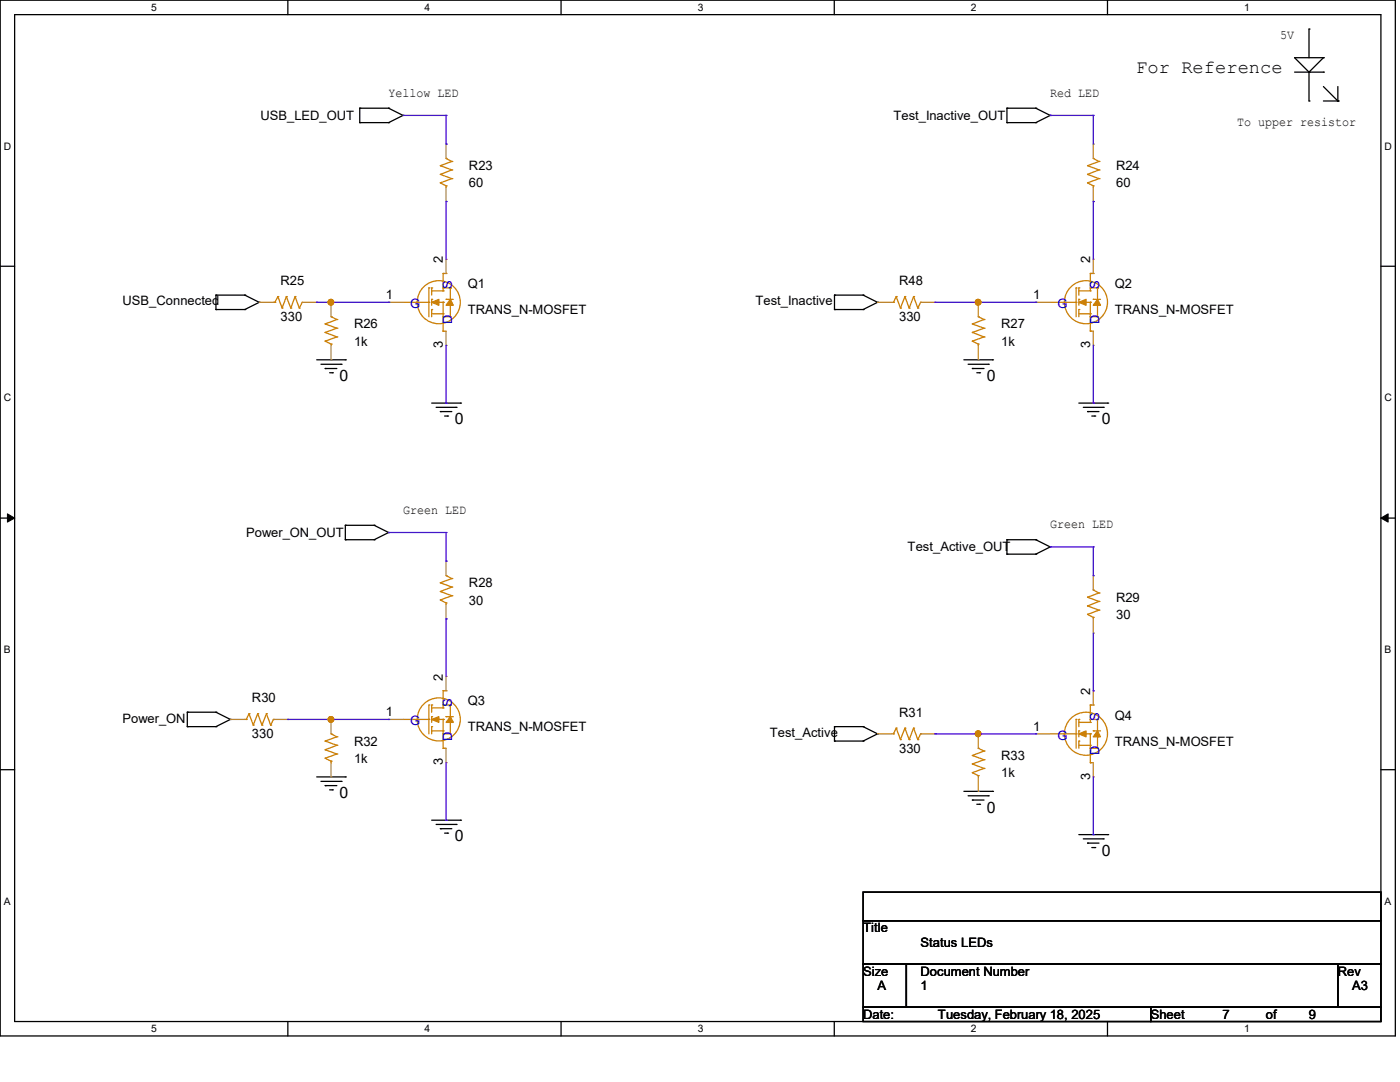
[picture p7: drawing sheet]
<svg xmlns="http://www.w3.org/2000/svg" width="279mm" height="216mm" viewBox="0 0 279 216" stroke-linecap="round" stroke-linejoin="round" font-family="sans-serif">
<path d="M0 0h278.5v206.7h-278.5zM2.9 2.9h272.7v200.9h-272.7z" fill="none" stroke="#000" stroke-width=".25"/>
<g fill="#fff">
<path d="M30.2 .3h1.1v2.3h-1.1z"/>
<path d="M30.2 204.1h1.1v2.3h-1.1z"/>
</g>
<path d="M57.4 0v2.9M57.4 203.8v2.9" fill="none" stroke="#000" stroke-width=".25"/>
<g fill="#fff">
<path d="M84.7 .3h1.1v2.3h-1.1z"/>
<path d="M84.7 204.1h1.1v2.3h-1.1z"/>
</g>
<path d="M112 0v2.9M112 203.8v2.9" fill="none" stroke="#000" stroke-width=".25"/>
<g fill="#fff">
<path d="M139.2 .3h1.1v2.3h-1.1z"/>
<path d="M139.2 204.1h1.1v2.3h-1.1z"/>
</g>
<path d="M166.5 0v2.9M166.5 203.8v2.9" fill="none" stroke="#000" stroke-width=".25"/>
<g fill="#fff">
<path d="M193.8 .3h1.1v2.3h-1.1z"/>
<path d="M193.8 204.1h1.1v2.3h-1.1z"/>
</g>
<path d="M221 0v2.9M221 203.8v2.9" fill="none" stroke="#000" stroke-width=".25"/>
<g fill="#fff">
<path d="M248.3 .3h1.1v2.3h-1.1z"/>
<path d="M248.3 204.1h1.1v2.3h-1.1z"/>
<path d="M.8 28h1.4v2.3h-1.4z"/>
<path d="M276.3 28h1.4v2.3h-1.4z"/>
<path d="M.8 78.2h1.4v2.3h-1.4z"/>
<path d="M276.3 78.2h1.4v2.3h-1.4z"/>
</g>
<path d="M0 53.1h2.9M275.6 53.1h2.9" fill="none" stroke="#000" stroke-width=".25"/>
<g fill="#fff">
<path d="M.8 128.5h1.3v2.2h-1.3z"/>
<path d="M276.3 128.5h1.3v2.2h-1.3z"/>
</g>
<path d="M0 103.4h2.9M275.6 103.4h2.9" fill="none" stroke="#000" stroke-width=".25"/>
<path d="M1.5 102.5l1.4 .9-1.4 .8zM275.6 103.4l1.4-.9v1.7z" fill="#000" stroke="#000" stroke-width=".2"/>
<g fill="#fff">
<path d="M.8 178.7h1.3v2.2h-1.3z"/>
<path d="M276.3 178.7h1.3v2.2h-1.3z"/>
</g>
<g fill="none" stroke="#000" stroke-width=".25">
<path d="M258.4 14.4h5.7M261.2 5.8h.1M261.2 14.4h.1M261.2 5.8v5.7M261.2 14.4v5.8M264.1 11.5h.1M264.1 14.4h.1M264.1 11.5h-5.7l2.8 2.9M264.1 17.3l2.9 2.9M264.1 11.5l-2.9 2.9M267 17.3v2.9M71.8 24.5h.1"/>
<path d="M71.8 21.6h.1M71.8 21.6h5.8M71.8 24.5h5.8M71.8 21.6v2.9M77.6 21.6h.1M77.6 24.5h.1M77.6 21.6l2.8 1.4M80.4 23h.1M80.4 23l-2.8 1.5M201 24.5h.1M201 21.6h.1M201 21.6h5.7"/>
<path d="M201 24.5h5.7M201 21.6v2.9M206.7 21.6h.1M206.7 24.5h.1M206.7 21.6l2.9 1.4M209.6 23h.1M209.6 23l-2.9 1.5M261.2 20.2h.1M264.1 20.2h2.9M267 20.2h.1M43.1 58.9h.1M43.1 58.9v2.9"/>
<path d="M43.1 58.9h5.8M48.9 58.9h.1M48.9 58.9l2.8 1.4M166.5 58.9h.1M166.5 58.9h5.8M166.5 58.9v2.9M172.3 58.9h.1M172.3 58.9l2.8 1.4M43.1 61.8h.1M43.1 61.8h5.8M48.9 61.8h.1M51.7 60.3h.1"/>
<path d="M51.7 60.3l-2.8 1.5M63.2 71.8h5.7M64.1 72.7h4M64.9 73.5h.1M64.9 73.5h2.3M65.8 74.4h.5M66.3 74.4h.1M68.1 72.7h.1M68.9 71.8h.1M166.5 61.8h.1M166.5 61.8h5.8M172.3 61.8h.1"/>
<path d="M175.1 60.3h.1M175.1 60.3l-2.8 1.5M192.4 71.8h5.7M193.2 72.7h4M194.1 73.5h.1M194.1 73.5h2.3M194.9 74.4h.6M195.5 74.4h.1M197.2 72.7h.1M198.1 71.8h.1M86.1 80.4h5.8M87 81.3h4"/>
<path d="M87.9 82.1h.1M87.9 82.1h2.3M88.7 83h.6M89.3 83h.1M91 81.3h.1M91.9 80.4h.1M215.3 80.4h5.8M216.2 81.3h4M217 82.1h.1M217 82.1h2.3M217.9 83h.6M218.5 83h.1"/>
<path d="M220.2 81.3h.1M221.1 80.4h.1M68.9 107.7h.1M68.9 104.8h.1M68.9 104.8h5.8M68.9 107.7h5.8M68.9 104.8v2.9M74.7 104.8h.1M74.7 107.7h.1M74.7 104.8l2.9 1.5M77.6 106.3h.1M77.6 106.3l-2.9 1.4"/>
<path d="M201 110.6h.1M201 107.7h.1M201 107.7h5.7M201 107.7v2.9M201 110.6h5.7M206.7 107.7h.1M206.7 110.6h.1M206.7 107.7l2.9 1.4M209.6 109.1h.1M209.6 109.1l-2.9 1.5M0 153.6h2.9M37.4 145h.1"/>
<path d="M37.4 142.1h.1M37.4 145h5.7M37.4 142.1v2.9M37.4 142.1h5.7M43.1 145h.1M43.1 142.1h.1M43.1 142.1l2.9 1.5M46 143.6h.1M46 143.6l-2.9 1.4M63.2 155h5.7M64.1 155.9h4M64.9 156.8h.1"/>
<path d="M64.9 156.8h2.3M65.8 157.6h.5M66.3 157.6h.1M68.1 155.9h.1M68.9 155h.1M166.5 147.9h.1M166.5 145h.1M166.5 145v2.9M166.5 145h5.8M166.5 147.9h5.8M172.3 147.9h.1M172.3 145h.1"/>
<path d="M172.3 145l2.8 1.4M175.1 146.4h.1M175.1 146.4l-2.8 1.5M192.4 157.9h5.7M193.2 158.8h4M194.1 159.6h.1M194.1 159.6h2.3M197.2 158.8h.1M198.1 157.9h.1M275.6 153.6h2.9M86.1 163.7h5.8M87 164.5h4"/>
<path d="M87.9 165.4h.1M87.9 165.4h2.3M88.7 166.2h.6M89.3 166.2h.1M91 164.5h.1M91.9 163.7h.1M172.3 178h103.3v5.7h-103.3zM194.9 160.5h.6M195.5 160.5h.1M215.3 166.5h5.8M216.2 167.4h4M217 168.2h.1"/>
<path d="M217 168.2h2.3M217.9 169.1h.6M218.5 169.1h.1M220.2 167.4h.1M221.1 166.5h.1M172.3 183.7h103.3v8.7h-103.3zM172.3 192.4h8.6v8.6h-8.6zM180.9 192.4h86.1v8.6h-86.1zM267 192.4h8.6v8.6h-8.6zM172.3 201h57.4v2.8h-57.4zM229.7 201h45.9v2.8h-45.9z"/>
</g>
<g fill="none" stroke="#cc8006" stroke-width=".25">
<path d="M87.9 36.5h.1M87.9 34.8h.1M87.9 33.1h.1M87.9 36.5l1.1 .6M87.9 34.8l2.3 .8M87.9 33.1l2.3 .8M89 31.6h.1M89 37.1h.1M89 37.1v.3M89 31.6l1.2 .6M90.2 35.6h.1M90.2 33.9h.1"/>
<path d="M90.2 32.2h.1M90.2 35.6l-2.3 .9M90.2 33.9l-2.3 .9M90.2 32.2l-2.3 .9M217 36.5h.1M217 34.8h.1M217 33.1h.1M217 36.5l1.2 .6M217 34.8l2.3 .8M217 33.1l2.3 .8M218.2 31.6h.1M218.2 37.1h.1"/>
<path d="M218.2 37.1v.3M218.2 31.6l1.1 .6M219.3 35.6h.1M219.3 33.9h.1M219.3 32.2h.1M219.3 35.6l-2.3 .9M219.3 33.9l-2.3 .9M219.3 32.2l-2.3 .9M55.5 59.2h.1M55.5 59.2l-.6 1.1M55.5 59.2l.8 2.3M57.1 59.2h.1"/>
<path d="M57.1 59.2l-.8 2.3M57.1 59.2l.9 2.3M58.9 59.2h.1M58.9 59.2l-.9 2.3M58.9 59.2l.8 2.3M85.6 57.4h.1M85.6 57.4v5.8M86.1 59.7h.1M86.1 57.4h.1M86.1 57.4v1.5M86.1 59.7v1.2M86.1 58h2.3"/>
<path d="M88.4 58h.1M88.4 57.4h.1M88.4 54.6h.1M88.4 54.6v3.4M88.4 57.4h1.5M88.4 54.6h.6M89 59.7h.1M89 54.6h.1M89 59.7h1.5M89.9 57.4h.1M89.9 57.4v2.3M178.9 59.2h.1"/>
<path d="M178.9 59.2l-.6 1.1M178.9 59.2l.8 2.3M180.6 59.2h.1M180.6 59.2l-.9 2.3M180.6 59.2l.8 2.3M182.3 59.2h.1M182.3 59.2l-.9 2.3M182.3 59.2l.9 2.3M214.8 57.4h.1M214.8 57.4v5.8M215.3 59.7h.1M215.3 57.4h.1"/>
<path d="M215.3 57.4v1.5M215.3 59.7v1.2M215.3 58h2.3M217.6 58h.1M217.6 57.4h.1M217.6 54.6h.1M217.6 54.6v3.4M217.6 57.4h1.4M217.6 54.6h.6M218.2 59.7h.1M218.2 54.6h.1M218.2 59.7h1.4"/>
<path d="M219 57.4h.1M219 57.4v2.3M54.6 60.3h.3M54.9 60.3h.1M56.3 61.5h.1M58 61.5h.1M59.7 61.5h.1M60.3 60.3h.1M60.3 60.3l-.6 1.2M64.9 68.1h.1M64.9 66.3h.1M64.9 64.6h.1"/>
<path d="M64.9 68.1l1.2 .6M64.9 66.3l2.3 .9M64.9 64.6l2.3 .9M66.1 63.2h.1M66.1 68.7h.1M66.1 68.7v.2M66.1 63.2l1.1 .6M67.2 67.2h.1M67.2 65.5h.1M67.2 63.8h.1M67.2 67.2l-2.3 .9M67.2 65.5l-2.3 .8"/>
<path d="M67.2 63.8l-2.3 .8M80.4 60.3h5.2M83.3 60.3h.1M85.6 60.3h.1M86.1 61.8h.1M86.1 61.8v1.4M86.1 62.6h2.3M87.6 60.3h.8M88.4 60.3h.1M88.4 62.6h.1M88.4 66.1h.1M88.4 63.2h.1"/>
<path d="M88.4 60.3v5.8M88.4 63.2h1.5M88.4 66.1h.6M89.9 63.2h.1M89.9 60.9h.1M89.9 60.9v2.3M178 60.3h.3M178.3 60.3h.1M179.7 61.5h.1M181.4 61.5h.1M183.2 61.5h.1M183.7 60.3h.1"/>
<path d="M183.7 60.3l-.5 1.2M194.1 68.1h.1M194.1 66.3h.1M194.1 64.6h.1M194.1 68.1l1.1 .6M194.1 66.3l2.3 .9M194.1 64.6l2.3 .9M195.2 63.2h.1M195.2 68.7h.1M195.2 68.7v.2M195.2 63.2l1.2 .6M196.4 67.2h.1"/>
<path d="M196.4 65.5h.1M196.4 63.8h.1M196.4 67.2l-2.3 .9M196.4 65.5l-2.3 .8M196.4 63.8l-2.3 .8M209.6 60.3h5.2M212.4 60.3h.1M214.8 60.3h.1M215.3 61.8h.1M215.3 61.8v1.4M215.3 62.6h2.3M216.7 60.3h.9"/>
<path d="M217.6 60.3h.1M217.6 62.6h.1M217.6 66.1h.1M217.6 63.2h.1M217.6 60.3v5.8M217.6 63.2h1.4M217.6 66.1h.6M219 63.2h.1M219 60.9h.1M219 60.9v2.3M87.9 119.7h.1M87.9 118h.1"/>
<path d="M87.9 116.3h.1M87.9 119.7l1.1 .6M87.9 118l2.3 .9M87.9 116.3l2.3 .8M89 114.9h.1M89 114.9l1.2 .5M90.2 118.9h.1M90.2 117.1h.1M90.2 115.4h.1M90.2 118.9l-2.3 .8M90.2 117.1l-2.3 .9M90.2 115.4l-2.3 .9"/>
<path d="M217 119.2h.1M217 119.2l2.3 .8M218.2 117.7h.1M218.2 117.7l1.1 .6M219.3 118.3h.1M219.3 118.3l-2.3 .9M88.4 137.8h.1M88.4 137.8v3.5M88.4 137.8h.6M89 137.8h.1M89 120.3h.1M89 120.3v.3"/>
<path d="M217 122.6h.1M217 120.9h.1M217 122.6l1.2 .6M217 120.9l2.3 .9M218.2 123.2h.1M218.2 123.2v.3M219.3 121.8h.1M219.3 120h.1M219.3 121.8l-2.3 .8M219.3 120l-2.3 .9M48.9 143.6h.2M49.1 143.6h.1"/>
<path d="M49.7 142.4h.1M49.7 142.4l-.6 1.2M49.7 142.4l.8 2.3M50.5 144.7h.1M51.4 142.4h.1M51.4 142.4l-.9 2.3M51.4 142.4l.9 2.3M52.3 144.7h.1M53.2 142.4h.1M53.2 142.4l-.9 2.3M53.2 142.4l.8 2.3M54 144.7h.1"/>
<path d="M54.6 143.6h.1M54.6 143.6l-.6 1.1M64.9 151.3h.1M64.9 149.6h.1M64.9 147.9h.1M64.9 151.3l1.2 .6M64.9 149.6l2.3 .9M64.9 147.9l2.3 .8M66.1 146.4h.1M66.1 151.9h.1M66.1 146.4l1.1 .6M66.1 151.9v.3"/>
<path d="M67.2 150.5h.1M67.2 148.7h.1M67.2 147h.1M67.2 150.5l-2.3 .8M67.2 148.7l-2.3 .9M67.2 147l-2.3 .9M80.4 143.6h5.2M83.3 143.6h.1M85.6 143.6h.1M85.6 140.7h.1M85.6 140.7v5.7M86.1 143h.1"/>
<path d="M86.1 145h.1M86.1 140.7h.1M86.1 145.8h2.3M86.1 140.7v1.4M86.1 143v1.1M86.1 145v1.4M86.1 141.3h2.3M87.6 143.6h.8M88.4 143.6h.1M88.4 145.8h.1M88.4 141.3h.1M88.4 140.7h.1"/>
<path d="M88.4 149.3h.1M88.4 146.4h.1M88.4 146.4h1.5M88.4 149.3h.6M88.4 140.7h1.5M88.4 143.6v5.7M89 143h.1M89 143h1.5M89.9 146.4h.1M89.9 140.7h.1M89.9 144.1h.1M89.9 140.7v2.3"/>
<path d="M89.9 144.1v2.3M178 146.4h.3M178.3 146.4h.1M178.9 145.3h.1M178.9 145.3l-.6 1.1M178.9 145.3l.8 2.3M179.7 147.6h.1M180.6 145.3h.1M180.6 145.3l-.9 2.3M180.6 145.3l.8 2.3M181.4 147.6h.1M182.3 145.3h.1"/>
<path d="M182.3 145.3l-.9 2.3M182.3 145.3l.9 2.3M183.2 147.6h.1M183.7 146.4h.1M183.7 146.4l-.5 1.2M194.1 154.2h.1M194.1 152.4h.1M194.1 150.7h.1M194.1 154.2l1.1 .6M194.1 152.4l2.3 .9M194.1 150.7l2.3 .9M195.2 149.3h.1"/>
<path d="M195.2 154.8h.1M195.2 149.3l1.2 .6M195.2 154.8v.2M196.4 153.3h.1M196.4 151.6h.1M196.4 149.9h.1M196.4 153.3l-2.3 .9M196.4 151.6l-2.3 .8M196.4 149.9l-2.3 .8M209.6 146.4h5.2M212.4 146.4h.1M214.8 146.4h.1"/>
<path d="M214.8 143.6h.1M214.8 143.6v5.7M215.3 145.8h.1M215.3 147.9h.1M215.3 143.6h.1M215.3 143.6v1.4M215.3 145.8v1.2M215.3 147.9v1.4M215.3 148.7h2.3M215.3 144.1h2.3M216.7 146.4h.9M217.6 146.4h.1"/>
<path d="M217.6 148.7h.1M217.6 144.1h.1M217.6 143.6h.1M217.6 152.2h.1M217.6 149.3h.1M217.6 140.7h.1M217.6 143.6h1.4M217.6 140.7v3.4M217.6 146.4v5.8M217.6 149.3h1.4M217.6 152.2h.6M217.6 140.7h.6"/>
<path d="M218.2 145.8h.1M218.2 140.7h.1M218.2 145.8h1.4M219 149.3h.1M219 143.6h.1M219 147h.1M219 143.6v2.2M219 147v2.3"/>
<circle cx="87.6" cy="60.3" r="4.3"/>
<circle cx="216.7" cy="60.3" r="4.3"/>
<circle cx="87.6" cy="143.6" r="4.3"/>
<circle cx="216.7" cy="146.4" r="4.3"/>
</g>
<g fill="none" stroke="#a84" stroke-width=".25">
<path d="M89 28.7h.1M89 28.7v2.9M89 37.4v2.8M218.2 28.7h.1M218.2 28.7v2.9M218.2 37.4v2.8M89 51.7h.1M89 40.2h.1M89 51.7v2.9M218.2 51.7h.1M218.2 40.2h.1M218.2 51.7v2.9"/>
<path d="M51.7 60.3h.1M51.7 60.3h2.9M60.3 60.3h2.9M63.2 60.3h.1M66.1 60.3h.1M66.1 71.8h.1M66.1 60.3v2.9M66.1 68.9v2.9M77.6 60.3h.1M77.6 60.3h2.8M89 68.9h.1M89 66.1v2.8"/>
<path d="M175.1 60.3h.1M175.1 60.3h2.9M183.7 60.3h2.9M186.6 60.3h.1M195.2 60.3h.1M195.2 71.8h.1M195.2 60.3v2.9M195.2 68.9v2.9M206.7 60.3h.1M206.7 60.3h2.9M218.2 68.9h.1M218.2 66.1v2.8"/>
<path d="M89 112h.1M89 112v2.9M218.2 114.9h.1M218.2 114.9v2.8M89 135h.1M89 123.5h.1M89 120.6v2.9M89 135v2.8M218.2 137.8h.1M218.2 126.3h.1M218.2 123.5v2.8M218.2 137.8v2.9"/>
<path d="M46 143.6h.1M46 143.6h2.9M54.6 143.6h2.8M57.4 143.6h.1M66.1 143.6h.1M66.1 155h.1M66.1 143.6v2.8M66.1 152.2v2.8M77.6 143.6h.1M77.6 143.6h2.8M89 152.2h.1M89 149.3v2.9"/>
<path d="M175.1 146.4h.1M175.1 146.4h2.9M183.7 146.4h2.9M186.6 146.4h.1M195.2 146.4h.1M195.2 157.9h.1M195.2 146.4v2.9M195.2 155v2.9M206.7 146.4h.1M206.7 146.4h2.9M218.2 155h.1M218.2 152.2v2.8"/>
</g>
<g fill="#cc8006" stroke="#cc8006" stroke-width=".25">
<path d="M215.3 146.4l1.4-.6v1.2z"/>
<path d="M219 145.8l.6 1.2h-1.4z"/>
<path d="M86.1 143.6l1.5-.6v1.1z"/>
<path d="M89.9 143l.6 1.1h-1.5z"/>
<path d="M86.1 60.3l1.5-.6v1.2z"/>
<path d="M89.9 59.7l.6 1.2h-1.5z"/>
<path d="M215.3 60.3l1.4-.6v1.2z"/>
<path d="M219 59.7l.6 1.2h-1.4z"/>
</g>
<g fill="none" stroke="#4200ff" stroke-width=".25">
<path d="M80.4 23h8.6M89 28.7h.1M89 23h.1M89 23v5.7M209.6 23h.1M209.6 23h8.6M218.2 23h.1M218.2 23v5.7M89 40.2h.1M89 40.2v11.5M218.2 40.2h.1M218.2 40.2v11.5"/>
<path d="M63.2 60.3h.1M63.2 60.3h14.4M77.6 60.3h.1M89 68.9v11.5M186.6 60.3h.1M186.6 60.3h20.1M206.7 60.3h.1M218.2 68.9v11.5M89 80.4h.1M218.2 80.4h.1M77.6 106.3h11.4M89 106.3h.1"/>
<path d="M89 112h.1M89 106.3v5.7M209.6 109.1h8.6M218.2 109.1h.1M218.2 114.9h.1M218.2 109.1v5.8M89 123.5h.1M89 123.5v11.5M218.2 137.8h.1M218.2 126.3v11.5M57.4 143.6h.1M57.4 143.6h20.2"/>
<path d="M77.6 143.6h.1M89 152.2v11.5M186.6 146.4h.1M186.6 146.4h20.1M206.7 146.4h.1M218.2 155v11.5M89 163.7h.1M218.2 166.5h.1"/>
</g>
<g fill="#f00" stroke="#f00" stroke-width=".25">
<circle cx="66" cy="60.3" r=".55"/>
<circle cx="195.2" cy="60.3" r=".55"/>
<circle cx="66" cy="143.6" r=".55"/>
<circle cx="195.2" cy="146.4" r=".55"/>
</g>
<text font-size="3.7" x="226.8" y="14.5">For Reference</text>
<g font-size="3.1">
<text x="67.8" y="76">0</text>
<text x="196.9" y="76">0</text>
<text x="90.8" y="84.7">0</text>
<text x="219.9" y="84.7">0</text>
<text x="67.8" y="159.3">0</text>
<text x="90.8" y="167.9">0</text>
<text x="196.9" y="162.1">0</text>
<text x="219.9" y="170.8">0</text>
</g>
<g font-size="2.6">
<text x="255.5" y="7.9">5V</text>
<text x="52" y="23.9">USB_LED_OUT</text>
<text x="77.6" y="19.3">Yellow LED</text>
<text x="178.3" y="23.9">Test_Inactive_OUT</text>
<text x="209.6" y="19.3">Red LED</text>
<text x="246.9" y="25.1">To upper resistor</text>
<text x="93.6" y="34">R23</text>
<text x="222.8" y="34">R24</text>
<text x="93.6" y="37.4">60</text>
<text x="222.8" y="37.4">60</text>
<text x="88.4" y="52.6" transform="rotate(-90 88.4 52.6)">2</text>
<text x="217.6" y="52.6" transform="rotate(-90 217.6 52.6)">2</text>
<text x="56" y="56.9">R25</text>
<text x="77" y="59.7">1</text>
<text x="93.3" y="57.5">Q1</text>
<text x="179.4" y="56.9">R48</text>
<text x="206.2" y="59.7">1</text>
<text x="222.5" y="57.5">Q2</text>
<text x="24.5" y="60.9">USB_Connected</text>
<text x="56" y="64.1">330</text>
<text x="70.7" y="65.5">R26</text>
<text x="93.3" y="62.7">TRANS_N-MOSFET</text>
<text x="150.7" y="60.9">Test_Inactive</text>
<text x="179.4" y="64.1">330</text>
<text x="199.8" y="65.5">R27</text>
<text x="222.5" y="62.7">TRANS_N-MOSFET</text>
<text x="70.7" y="69">1k</text>
<text x="88.4" y="69.5" transform="rotate(-90 88.4 69.5)">3</text>
<text x="199.8" y="69">1k</text>
<text x="217.6" y="69.5" transform="rotate(-90 217.6 69.5)">3</text>
<text x="49.1" y="107.1">Power_ON_OUT</text>
<text x="80.4" y="102.6">Green LED</text>
<text x="209.6" y="105.5">Green LED</text>
<text x="181.1" y="110">Test_Active_OUT</text>
<text x="93.6" y="117.2">R28</text>
<text x="93.6" y="120.6">30</text>
<text x="222.8" y="120.1">R29</text>
<text x="222.8" y="123.5">30</text>
<text x="88.4" y="135.8" transform="rotate(-90 88.4 135.8)">2</text>
<text x="50.3" y="140.2">R30</text>
<text x="77" y="142.9">1</text>
<text x="93.3" y="140.7">Q3</text>
<text x="179.4" y="143">R31</text>
<text x="217.6" y="138.7" transform="rotate(-90 217.6 138.7)">2</text>
<text x="222.5" y="143.6">Q4</text>
<text x="24.5" y="144.2">Power_ON</text>
<text x="50.3" y="147.3">330</text>
<text x="70.7" y="148.8">R32</text>
<text x="93.3" y="145.9">TRANS_N-MOSFET</text>
<text x="153.6" y="147">Test_Active</text>
<text x="206.2" y="145.8">1</text>
<text x="222.5" y="148.8">TRANS_N-MOSFET</text>
<text x="70.7" y="152.2">1k</text>
<text x="88.4" y="152.7" transform="rotate(-90 88.4 152.7)">3</text>
<text x="179.4" y="150.2">330</text>
<text x="199.8" y="151.6">R33</text>
<text x="199.8" y="155.1">1k</text>
<text x="217.6" y="155.6" transform="rotate(-90 217.6 155.6)">3</text>
<text x="172.3" y="186.1">Title</text>
<text x="183.7" y="188.9">Status LEDs</text>
<text x="172.3" y="194.7">Size</text>
<text x="175.1" y="197.6">A</text>
<text x="183.7" y="194.7">Document Number</text>
<text x="183.7" y="197.6">1</text>
<text x="267" y="194.7">Rev</text>
<text x="269.8" y="197.6">A3</text>
<text x="172.3" y="203.3">Date:</text>
<text x="187.2" y="203.3">Tuesday, February 18, 2025</text>
<text x="229.7" y="203.3">Sheet</text>
<text x="244" y="203.3">7</text>
<text x="252.6" y="203.3">of</text>
<text x="261.2" y="203.3">9</text>
</g>
<g font-size="2.6" fill="#00c">
<text x="90.3" y="57.7" transform="rotate(-90 90.3 57.7)">S</text>
<text x="219.4" y="57.7" transform="rotate(-90 219.4 57.7)">S</text>
<text x="81.9" y="61.5">G</text>
<text x="90.3" y="64.6" transform="rotate(-90 90.3 64.6)">D</text>
<text x="211" y="61.5">G</text>
<text x="219.4" y="64.6" transform="rotate(-90 219.4 64.6)">D</text>
<text x="90.3" y="141" transform="rotate(-90 90.3 141)">S</text>
<text x="219.4" y="143.8" transform="rotate(-90 219.4 143.8)">S</text>
<text x="81.9" y="144.7">G</text>
<text x="90.3" y="147.9" transform="rotate(-90 90.3 147.9)">D</text>
<text x="211" y="147.6">G</text>
<text x="219.4" y="150.7" transform="rotate(-90 219.4 150.7)">D</text>
</g>
<g font-size="2.1">
<text x="30.2" y="2.2">5</text>
<text x="84.7" y="2.2">4</text>
<text x="139.2" y="2.2">3</text>
<text x="193.8" y="2.2">2</text>
<text x="248.3" y="2.2">1</text>
<text x=".8" y="29.8">D</text>
<text x="276.3" y="29.8">D</text>
<text x=".8" y="80.1">C</text>
<text x="276.3" y="80.1">C</text>
<text x=".8" y="130.3">B</text>
<text x="276.3" y="130.3">B</text>
<text x=".8" y="180.5">A</text>
<text x="276.3" y="180.5">A</text>
<text x="30.2" y="206">5</text>
<text x="84.7" y="206">4</text>
<text x="139.2" y="206">3</text>
<text x="193.8" y="206">2</text>
<text x="248.3" y="206">1</text>
</g>
</svg>
